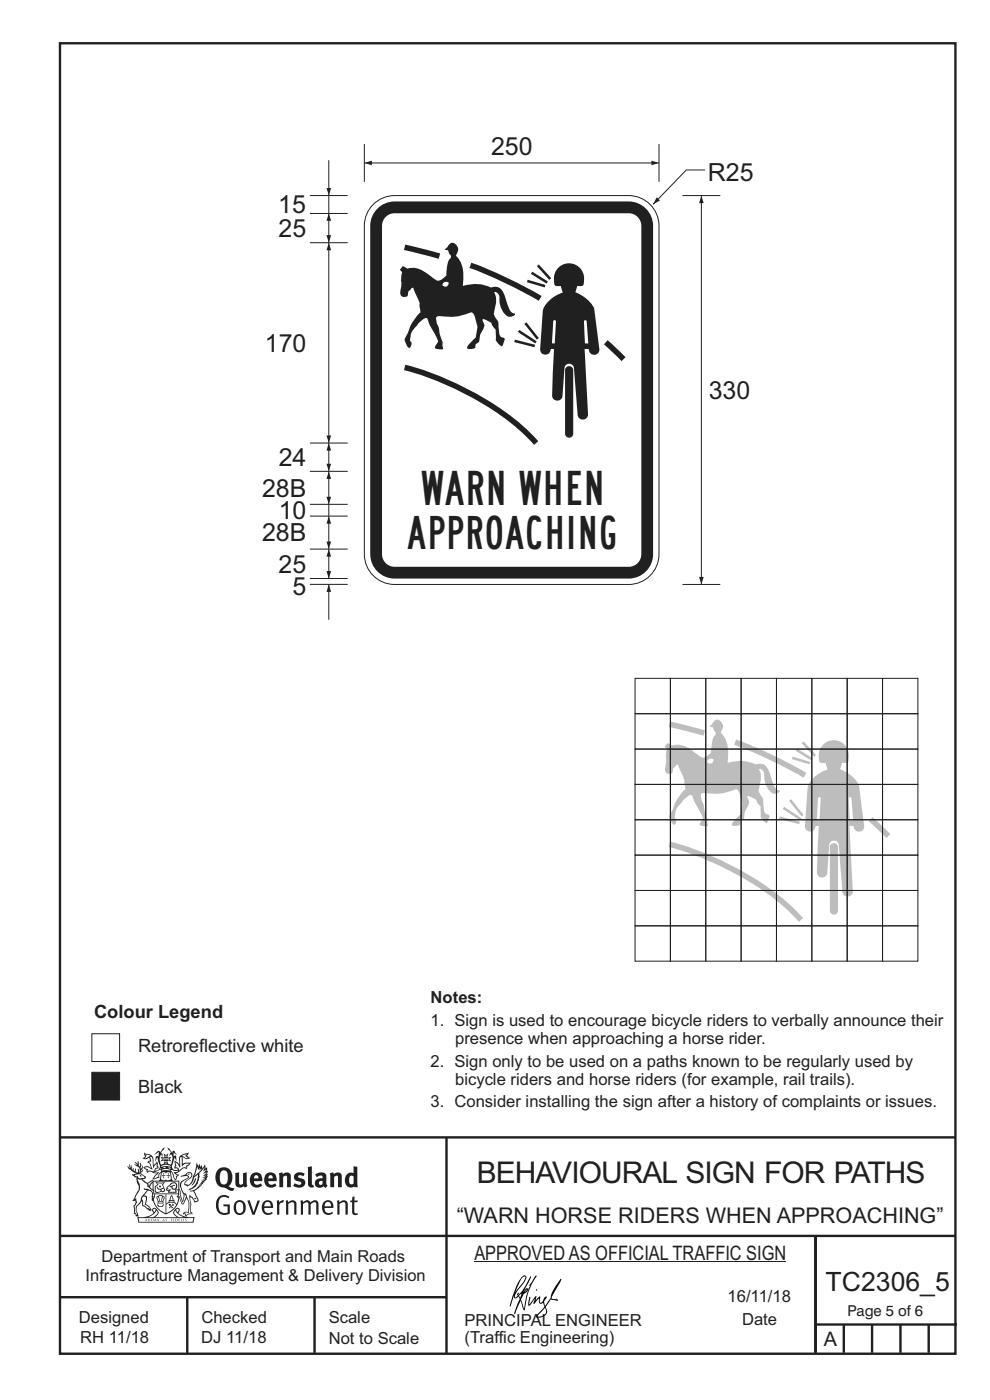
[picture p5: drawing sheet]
<svg xmlns="http://www.w3.org/2000/svg" width="210mm" height="297mm" viewBox="0 0 210 297" stroke-linecap="round" stroke-linejoin="round" font-family="sans-serif">
<g fill="none" stroke="#231f20" stroke-width=".51">
<path d="M12.7 9.2h190v278h-190zM12.7 241.3h190M94.7 241.4v45.8M12.7 275.2h82M12.7 262.2h190.1M39.7 275.2v12M66.7 275.2v12M173 262.1v24.9M173 281h30M179 281v6M185 281v6M191 281v6"/>
<path d="M197 281v6"/>
</g>
<path d="M100.6 267.7h66.2" fill="none" stroke="#231f20" stroke-width=".21"/>
<g fill="#231f20">
<path d="M47 248.4a2.55 2.55 0 0 0 0 2.7l.3 .2a.81 .81 0 0 0 1-1v-.5a1.04 1.04 0 0 0-1.1-1.5zM46.3 248.1a1.82 1.82 0 0 1 2.1-.2 1.82 1.82 0 0 1 .9 1.8 2.29 2.29 0 0 1-.8 2l.7 .3h.5l-.2 .6a2.87 2.87 0 0 1-2-.7 2.12 2.12 0 0 1-1.7-3.1z" fill-rule="evenodd"/>
<path d="M49.9 248.9l.8-.2v2a.46 .46 0 0 0 .3 .6 .46 .46 0 0 0 .6-.3v-2.1l.7-.2v2.4l.2 .5-.5 .3-.3-.3a1.02 1.02 0 0 1-1.2 .3 1.02 1.02 0 0 1-.6-1.1z" fill-rule="evenodd"/>
<path d="M54 249.5l-.1 .5h.9a.49 .49 0 0 0-.2-.6 .49 .49 0 0 0-.6 .1zM53.4 249.1a1.34 1.34 0 0 1 1.6-.2 1.34 1.34 0 0 1 .6 1.5v.2h-1.7a.77 .77 0 0 0 .5 .8 .77 .77 0 0 0 .9-.4l.3 .5a1.59 1.59 0 0 1-2 .2 1.59 1.59 0 0 1-.5-2.1z" fill-rule="evenodd"/>
<path d="M57 249.5l-.1 .5h1a.49 .49 0 0 0-.2-.6 .49 .49 0 0 0-.7 .1zM56.4 249.1a1.34 1.34 0 0 1 1.6-.2 1.34 1.34 0 0 1 .7 1.5v.2h-1.8a.77 .77 0 0 0 .5 .8 .77 .77 0 0 0 .9-.4l.4 .5a1.59 1.59 0 0 1-2.1 .2 1.59 1.59 0 0 1-.5-2.1z" fill-rule="evenodd"/>
<path d="M59.2 248.9l.7-.2 .1 .4a.95 .95 0 0 1 1-.3 .95 .95 0 0 1 .7 .8v2.3h-.8v-2.3a.46 .46 0 0 0-.8 .1v2.2h-.8z" fill-rule="evenodd"/>
<path d="M62.6 249.1a1.75 1.75 0 0 1 2-.1l-.2 .5-.6-.2a.43 .43 0 0 0-.6 .3l.4 .3a1.04 1.04 0 0 1 1.2 1.1 1.04 1.04 0 0 1-1.4 1l-1.2-.4 .3-.6 1 .4 .4-.4a.88 .88 0 0 0-1-.5l-.4-.2-.1-.4z" fill-rule="evenodd"/>
<path d="M65.3 247.6l.8-.2 .1 3.8 .3 .2 .1 .4a.88 .88 0 0 1-1 0 .88 .88 0 0 1-.3-1z" fill-rule="evenodd"/>
<path d="M67.8 250.6a.43 .43 0 0 0-.1 .7 .43 .43 0 0 0 .7-.1v-.7zM66.8 249.1a1.7 1.7 0 0 1 2.4 .1v1.9l.3 .4-.4 .5-.5-.4a1.03 1.03 0 0 1-1.7-.1 1.03 1.03 0 0 1 .8-1.5h.7v-.4a.8 .8 0 0 0-1.2 .1z" fill-rule="evenodd"/>
<path d="M70 248.9l.7-.2 .1 .4a.95 .95 0 0 1 1-.3 .95 .95 0 0 1 .7 .8v2.3h-.8v-2.3a.46 .46 0 0 0-.8 .1v2.2h-.8z" fill-rule="evenodd"/>
<path d="M74.3 249.5a1.48 1.48 0 0 0 0 1.7h.5l.2-.1v-1.5l-.3-.2zM75 247.4l.8 .1 .1 4.4h-.7l-.1-.2a1.26 1.26 0 0 1-1.4 0 1.26 1.26 0 0 1-.5-1.3 1.29 1.29 0 0 1 .4-1.4 1.29 1.29 0 0 1 1.4-.1z" fill-rule="evenodd"/>
<path d="M46.4 253.9a1.72 1.72 0 0 1 2.3 0l-.3 .3a1.24 1.24 0 0 0-1.4-.2 1.24 1.24 0 0 0-.6 1.4 1.49 1.49 0 0 0 1.2 1.9l.7-.1v-1.3h-.8l-.1-.4h1.3v1.9a1.93 1.93 0 0 1-2.2 0 1.93 1.93 0 0 1-.7-2.2l.2-.8z" fill-rule="evenodd"/>
<path d="M50.4 255.1a1.65 1.65 0 0 0 .2 2.2 .99 .99 0 0 0 1-1.4 .78 .78 0 0 0-.4-.8 .78 .78 0 0 0-.8 0zM50 254.9a1.33 1.33 0 0 1 1.6-.1 1.33 1.33 0 0 1 .5 1.4 1.31 1.31 0 0 1-1.3 1.6 1.31 1.31 0 0 1-1.2-1.6v-.6z" fill-rule="evenodd"/>
<path d="M52.5 254.7l.4-.1 .9 2.6 .8-2.5h.5l-1.1 3h-.5z" fill-rule="evenodd"/>
<path d="M56.3 255.2l-.2 .7h1.3a.7 .7 0 0 0-.3-.8 .7 .7 0 0 0-.8 .1zM55.9 255a1.22 1.22 0 0 1 1.5-.2 1.22 1.22 0 0 1 .5 1.5h-1.8a.93 .93 0 0 0 .5 1 .93 .93 0 0 0 1.1-.2l.2 .3a1.43 1.43 0 0 1-1.8 .1 1.43 1.43 0 0 1-.6-1.7z" fill-rule="evenodd"/>
<path d="M58.7 254.7l.4-.1 .1 .5 .4-.4 .6-.1-.2 .5a.66 .66 0 0 0-.8 .7v1.9h-.4z" fill-rule="evenodd"/>
<path d="M60.6 254.7l.4-.1 .1 .5a.94 .94 0 0 1 1-.5 .94 .94 0 0 1 .8 .8v2.3h-.5l-.1-2.5a.81 .81 0 0 0-1.2 .3v2.2h-.4z" fill-rule="evenodd"/>
<path d="M63.7 254.7l.5-.1 .1 .5 .4-.3a.78 .78 0 0 1 1.1 .3 .9 .9 0 0 1 1-.5 .9 .9 0 0 1 .8 .8v2.3h-.5l-.1-2.5a.67 .67 0 0 0-1.1 .3v2.2h-.5v-2.4l-.4-.3-.7 .4v2.3h-.5z" fill-rule="evenodd"/>
<path d="M69 255.2l-.1 .7h1.3a.7 .7 0 0 0-.3-.8 .7 .7 0 0 0-.9 .1zM68.7 255a1.22 1.22 0 0 1 1.5-.2 1.22 1.22 0 0 1 .5 1.5h-1.8a.93 .93 0 0 0 .4 1 .93 .93 0 0 0 1.2-.2l.1 .3a1.44 1.44 0 0 1-1.7 .1 1.44 1.44 0 0 1-.6-1.7z" fill-rule="evenodd"/>
<path d="M71.4 254.7l.5-.1 .1 .5a.94 .94 0 0 1 1-.5 .94 .94 0 0 1 .8 .8v2.3h-.5l-.1-2.5a.81 .81 0 0 0-1.2 .3v2.2h-.4z" fill-rule="evenodd"/>
<path d="M74.7 253.9l.5-.1v.9h.7l-.1 .3h-.6v2.2l.1 .2h.5l.1 .3a.75 .75 0 0 1-1.2-.6v-2.1h-.4v-.3h.4z" fill-rule="evenodd"/>
<path d="M30.8 244.9l1.1 .3-.9 .5h-.4l.6-.5zM31.8 245.4h.2a2.44 2.44 0 0 1 .4 1.9l.1 .5 .7-1-.1 .6 .3 .3a.57 .57 0 0 0-.6 .7l-1-.1-.5 .2 .2-.5-.8-.3 .7-.1 .9 .5 .1-.1-.6-1.3-.2-.2h.5zM30.7 244.4l-.1 .5 .2 .4-.6 .4a1.04 1.04 0 0 0 1.4-.1l.2 .6-.3 .1-.2 .4a.94 .94 0 0 1 .8 1.1l-.2-.1a1.16 1.16 0 0 0-1.5-.1l.3 .4 .4 .2 .1 .5 .2 .1 .1-.2a.94 .94 0 0 1 1.1 .2l.8 .1-1.2 1.2a1.13 1.13 0 0 0 1.2-.2l.4-.1-.1-.4 .5-.8a.83 .83 0 0 0-.6 1.1l-.3-.1-.7 .4 1.1-1.4-.5 .1-.5-.1 1.3-.5-.1-.1-.9 .4v-.3l.2-.2 .3 .1 .1-.3-.2-.4v-.6l-.1-.4-.7 1v-.7a1.42 1.42 0 0 0-1.6-1.8z" fill-rule="evenodd"/>
<path d="M38.5 245.2l.5-.2 .7-.1-.6 .3 .8 .5h-.3zM38.3 245.5l.2-.1 .1 2a1.69 1.69 0 0 1 1.6-.6l-.8 .5 .1 .5a1.1 1.1 0 0 0-1.5 .6l-.1-.5-.2-.2h-.5l.3-.4-.3-.7a1.42 1.42 0 0 1 .8 1.1l.2-.1zM37.1 246.2l.1 1-.2 .3 .1 .4h.5l.1 .2a.96 .96 0 0 1-1.1-.1l-.1 .1a1.06 1.06 0 0 0 1.3 .2v.1a.72 .72 0 0 1-1 .2l.3 .5 .6 .2-.4 .2-.1 .6-.2-.3-.4-1.1-.4-.4 .4 .9a1.54 1.54 0 0 0 .7 1.2l.2-.3a.58 .58 0 0 1 .4-.8l.2-.1h-.3l-.5-.3 .9-.5a.93 .93 0 0 1 1.2-.5v.2l.2-.2 .1-.5a.99 .99 0 0 0 .7-.8l-1.3 .1-.3 .2-.1-1.4 .9 .4 .9-.3h-.4l-.5-.4 .4-.7-.6 .2a1.46 1.46 0 0 0-1.4 2.1v.4l-.2-.4z" fill-rule="evenodd"/>
<path d="M35.6 248.9l.2 .1-.1 .3 .4 .1h-.4v.6l-.1-.6h-.3l.3-.1z" fill-rule="evenodd"/>
<path d="M34.6 248.9l.2 .1v.3l.3 .1h-.3l-.1 .6v-.6h-.4l.4-.1z" fill-rule="evenodd"/>
<path d="M34.3 248.8a.57 .57 0 0 1 .9 .2 .57 .57 0 0 1 .9-.2l.2 1.4h-.2a.57 .57 0 0 1-.9 0 .69 .69 0 0 1-1.1 0zM34.2 248.1l-.3 2.1-.2 .4h3l-.2-.4-.3-2.1h-.2v.2l-.8-.1-.8 .1v-.2z" fill-rule="evenodd"/>
<path d="M34.2 252.4a.3 .3 0 0 0 .6 0 .3 .3 0 0 0-.6 0zM33.3 250.9l.3 .3-.3 .4a.79 .79 0 0 0 0 1.3l.8-.2-.1-.3a.55 .55 0 0 1-.7-.6l.1-.1 .2 .3 .3 .2 .8-.2-.4-.7 .4-.4-.7 .2zM33 250.7l1.1 .2 .9-.2-.4 .6 .4 1.2a.56 .56 0 0 1-.8 .3l-.2 .1a.73 .73 0 0 1-.9 .1 .73 .73 0 0 1-.3-1v-.4l.6-.4z" fill-rule="evenodd"/>
<path d="M35.6 251.8l.7-.4a.58 .58 0 0 1 1-.1 .58 .58 0 0 1-.4 .9l-.3-.3a.43 .43 0 0 1 .6-.4 .57 .57 0 0 0-.8 .2l-.2-.1-.3 .1 .4 .2a.55 .55 0 0 0 .9 .4v.5h-1.3l.3-.4-.1-.1-.6 .1 .2-.3-.2-.1zM35.4 251.8l-.1 .2a.39 .39 0 0 0 .2 .6h.3l-.2 .4h1.9l-.1-.8a.86 .86 0 0 0-.1-1.3 .86 .86 0 0 0-1.3 .4z" fill-rule="evenodd"/>
<path d="M36 254.8h.8v.2h-.8zM36.4 253.8l.2 .8h-.4zM36.4 253.5l-.3 .5-.1 .6h-.2v.4l-.7 .4 .2 .1a1.48 1.48 0 0 1 2.1 .2l.2-.1-.6-.5v-.5h-.2l-.1-.6z" fill-rule="evenodd"/>
<path d="M35.8 255.4l.4 .1 .1 .3 .3-.2-.2-.2a.38 .38 0 0 1 .5 .5l-.2-.2-.3 .2 .3 .2-.3 .3-.1-.4-.4 .4-.1-.2 .4-.3-.1-.1-.2 .1z" fill-rule="evenodd"/>
<path d="M34.5 254h.2v.2l-.2 .6h-.2zM33.6 255.3h.9v.2a.55 .55 0 0 1-.8 .4v-.2l-.2-.1zM33.4 254h.2l.2 .8h-.2zM33.6 255l.8-.1 .1 .2h-.8zM33.8 253.7h.5l-.2 1.1h-.1zM33.3 253.8l-.1 .3 .3 1.1a.48 .48 0 0 0-.1 .6 .48 .48 0 0 0 .5 .2h.5a.49 .49 0 0 0 .2-.8l.3-1.1-.1-.3a1.42 1.42 0 0 0-1.5 0z" fill-rule="evenodd"/>
<path d="M33.7 251.5l.4 .1 .1 .3h-.3z" fill-rule="evenodd"/>
<path d="M41.3 250.1l.3-.2-.2 .8-.6 .8h-.2l.5-.7z" fill-rule="evenodd"/>
<path d="M39.7 249l.3-.2 .5 .2a.88 .88 0 0 1-.6 1.1 1.22 1.22 0 0 0-.8 1.3l.5 .2a.72 .72 0 0 0 .9-.4l.5-.8 .2-.6 .8-.6v.2a2.85 2.85 0 0 1-2 2.9l.1 .1a2.13 2.13 0 0 0 1.9-1.5v-.3a2.01 2.01 0 0 0 .3-1.7l1.1-1.3-.4 1 .7-.5-.7 1 .8-.4-.8 .8 .7-.2-.9 .6 .8-.1-.8 .4h.7l-.8 .3 .3 .2h-.4l.2 .3h-.4l.2 .3h-.4l.1 .2h-.1a2.16 2.16 0 0 1-2 1.1l.1 .2 .4-.1a.76 .76 0 0 1 .7 .8l.5 1.2-.6 .2a1.45 1.45 0 0 0-1.1-1.3l.2 1.8-.1 1.8 .4 .3a1.07 1.07 0 0 0-1.2 .4v-.3l-.5-.2a.87 .87 0 0 1 1.1-.1v-.7a4.4 4.4 0 0 0-.6-3.1l-.1-.3h-.2a2.16 2.16 0 0 1-.7-2.2l.3-.4 1.2-.7a.55 .55 0 0 0-.4-.8zM37.8 252.4a.76 .76 0 0 1 .3 1.1l.6 1.6 .4-1.7 .2 .1a.61 .61 0 0 1-.1 .9l-.3 .8-.2 .1-.7-1.6-.3 .1a1.18 1.18 0 0 0 .1-1.4zM41.8 247.5l.2 .7 .3-.5v.6l.4-.5a1.9 1.9 0 0 1-1.2 1.4l-.3 .3zM38.2 249.6l1.4-.2 .2 .2v.3l-.5 .2a1.26 1.26 0 0 0-.9 1.9l.2 .7a1.84 1.84 0 0 1 .1 2.1l-.4-1.4a.96 .96 0 0 0-.4-1.2l-.4 .2a.78 .78 0 0 1 0 1.3l.1 .3h.4l.4 1.1a.38 .38 0 0 0 .2 .4 .38 .38 0 0 0 .4-.1l.6-1.2a2.94 2.94 0 0 1 .4 2.5l-.1 .4h-.8l-.3 .4v.2l.4-.1 .1 .4 .2 .1a1.02 1.02 0 0 1 1.3-.5v-.4l-.3-.1 .1-1.8-.3-1.3h.1a1.14 1.14 0 0 1 .8 1 .63 .63 0 0 0 .8-.2 .63 .63 0 0 0-.2-.9l-.6-1.2 .9-.6 .2-.4h.3l-.1-.2h.4l-.1-.3h.3l-.1-.3 .5-.1-.2-.2 .6-.4v-.2h-.2l.4-.5h-.3l.3-.5-.4 .1 .4-.5v-.3l-.3 .2 .2-.7-.1-.2-.4 .3v-.8l-.6 .8-.2-.8-.2 .5-.3-.7-.1 .6-.5-.8-.1 1.4-.6 1.8a1.81 1.81 0 0 1-1 1.5l-.6-.2a1.75 1.75 0 0 1 1.1-1.2 .75 .75 0 0 0 .1-1.3 .75 .75 0 0 0-1.2 .4z" fill-rule="evenodd"/>
<path d="M41.2 254.1h.3l.2 .2-.4 .1z" fill-rule="evenodd"/>
<path d="M29.4 258.4h11.6l-.1 .8h-11.4zM31.3 258.2l.5-.1a2.48 2.48 0 0 0 1.4-1.3l.3 .5-.5 .6-.5 .3zM32.5 256.6l.3-.2 .2 .1-.3 .7zM37.2 256.8a2.65 2.65 0 0 0 1.8 1.4h-1.1l-.5-.3-.5-.6zM37.4 256.5l.2-.1 .3 .2-.3 .6zM29.2 258.2l.1 1.2h11.8l.2-1.1-.2-.1a4.1 4.1 0 0 1-3.3-.9l.3-.4-.1-.6a1.06 1.06 0 0 0-1.3 1l.2 .4 .6 .5h-4.7l.3-.1a.84 .84 0 0 0 .6-.8 .84 .84 0 0 0-.5-.8l-.3-.2h-.5l-.1 .6 .3 .4a4.2 4.2 0 0 1-3.4 .9z" fill-rule="evenodd"/>
<path d="M31 258.7l.1 .2h-.2zM31 258.5l-.3 .6 .4-.2 .2 .2z" fill-rule="evenodd"/>
<path d="M31.3 258.6h.3v.4a.25 .25 0 0 0 .2-.1 .25 .25 0 0 0-.1-.3h.1a.29 .29 0 0 1 0 .4 .29 .29 0 0 1-.4 0 .29 .29 0 0 1 0-.4z" fill-rule="evenodd"/>
<path d="M32.2 258.6a.22 .22 0 0 1 .3 .2 .22 .22 0 0 1-.3 .2zM32 258.6l.1 .4a.33 .33 0 0 0 .4 0 .33 .33 0 0 0 0-.4 .33 .33 0 0 0-.5 0z" fill-rule="evenodd"/>
<path d="M32.9 258.7l.1 .2h-.2zM32.9 258.5l-.2 .6 .3-.2 .2 .2z" fill-rule="evenodd"/>
<path d="M33.3 258.6h.2l.1 .1 .2-.1-.2 .2 .2 .3-.3-.3-.1 .3h-.1l.2-.3z" fill-rule="evenodd"/>
<path d="M34.7 258.7l.1 .2h-.2zM34.7 258.5l-.3 .6 .4-.2 .2 .2z" fill-rule="evenodd"/>
<path d="M35 258.5h.5l-.2 .1v.5h-.2l.1-.5z" fill-rule="evenodd"/>
<path d="M36.2 258.6l.3-.1-.1 .1v.2h.1h-.1v.3h-.2z" fill-rule="evenodd"/>
<path d="M36.7 258.6h.2v.5h-.2z" fill-rule="evenodd"/>
<path d="M37.3 258.6a.22 .22 0 0 1 .3 .2 .22 .22 0 0 1-.3 .2zM37.1 258.6v.4a.33 .33 0 0 0 .5 0 .33 .33 0 0 0 0-.4 .33 .33 0 0 0-.5 0z" fill-rule="evenodd"/>
<path d="M37.8 258.6l.4-.1-.2 .1v.2h.1h-.1v.2l.2 .1h-.4z" fill-rule="evenodd"/>
<path d="M38.4 258.6h.2l-.1 .4 .2 .1h-.3z" fill-rule="evenodd"/>
<path d="M38.9 258.6h.2v.5h-.2z" fill-rule="evenodd"/>
<path d="M39.3 258.6h.2h-.1l.2 .3-.2 .2-.1-.1v-.1l.2 .1z" fill-rule="evenodd"/>
<path d="M34.2 247.4a1.51 1.51 0 0 1 2 .2 2.67 2.67 0 0 0-2.1 0zM35.7 247.6l.4 .1 .1 .3-.4-.1zM34.6 247.6h.5l.1 .2h-.4zM34 247.8l.3 .2h-.3zM34.9 246.9l.3-.2 .3 .2zM34.9 245.6l.2 .1v.3h-.2zM35 245.1l.2 .2 .2-.2-.1 .3h-.2zM35.1 246.3h.2l.1 .4-.2-.2-.2 .2zM35.3 245.7l.2-.1v.4h-.2zM34.4 245.7h.3l.1 .3-.4 .1 .2-.2zM35.7 245.7h.3l-.2 .2 .2 .2-.4-.1zM32.7 244.9l1-.5-.1 1-.2-.2-.3 .2-.3 1.1 .5-1 .3 .9a1.84 1.84 0 0 1 .2 1.7l.4 .1a2.48 2.48 0 0 1 2.2 0l.2-.2-.2-.7 .7-1.8 .4 .7-.2-1-.2-.1-.2 .3v-.9l.6 .4-.6-.8-.3 .1-.1 .4-.5-.9-.5-.3 .2 .5 .6 .5-.5 .8 .4-.4a2.06 2.06 0 0 1 0 2.3l-.5-.2-.2-.6 .1-.1 .8 .2-.4-.5 .4-.5-.7 .2-.2-.2 .2-.7-.5 .4-.5-.4 .2 .7-.2 .2-.7-.2 .4 .5-.4 .5 .8-.2 .1 .1-.2 .6-.5 .2a2.02 2.02 0 0 1 0-2.2l.3 .5-.1-.7-.3-.1 .8-1.2-.4 .3-.5 .8-.2-.3a.8 .8 0 0 0-.8 .5z" fill-rule="evenodd"/>
<path d="M29.2 250.1l.3 .1a.61 .61 0 0 1 .8 .4l.3 .2a.8 .8 0 0 1 .6 1l.4 .1 .5 .5a1 1 0 0 1 .5 1.1l-.1 .7v-.5h-.1a.96 .96 0 0 0-.8-1.3l-.2-.2h-.7l-.1-.1-.1 .1 .1 .3h.6l-1.2 1.3-.2 1-.4 .6a1.33 1.33 0 0 0-.5 1.8l.2 .5a1.26 1.26 0 0 1-.5-1.5l-.1-.3a1.56 1.56 0 0 0 .4-1.7l-.3 .2 .2-.5a3.2 3.2 0 0 0 .7-3zM30.4 253.9h.4a2.06 2.06 0 0 1-.1 1.6l.7 .5 .4 .4-.6-.1-.8-.6-.1-.9a.51 .51 0 0 1 .1-.9zM28.6 249.3a1.52 1.52 0 0 1 2.1 .5l-1.1 .2-.2-.1-.1-.4h-.5zM27.5 247v.8l-.3-.4h-.1a3.1 3.1 0 0 0 1.9 1.6l-1 .1 .5 .6 .5 .1 .1 1.1a1.84 1.84 0 0 1-.3 2.5l-.4 .9-.3 .4 .2 .1 .4-.1 .1 .4-.2 .5-.3 .2 .1 1.7h.2l.3 .5 .1 .1 .4-.1-.1-.5a1.3 1.3 0 0 1-.1-1.7l.9-1 .1 1.1 .6 .2 .5 .5 .1-.1 .2 .3h.5a1.85 1.85 0 0 0-1.2-1.4l.1-.3a1.39 1.39 0 0 0 0-1.4l-.5-.1 .5-.5a.66 .66 0 0 1 .9-.4 .66 .66 0 0 1 .3 .9l-.1 .4 .2-.1v.2l-.1 .3 .2 .5 .1-.3a2.24 2.24 0 0 0 .1-2.2 .73 .73 0 0 1-.7-.7 .73 .73 0 0 1 .6-.7v-.2a.94 .94 0 0 0-.9 .8 .48 .48 0 0 1-.1-.6 .48 .48 0 0 1 .5-.2l.5-.3a.51 .51 0 0 0-.8 .2l-.5 .2-1-.8h.6l.2-.5-1.2-.7 .5-.5v-.3l-.5 .4 .1-.2a.69 .69 0 0 0 .2-1v.4l-.2 .3v-1.1l-.3-.2 .1 .6-.1 .2-.4-1.3v.7l-.6-.4 .5 .7-.6-.2 .3 .3a1 1 0 0 1 .7 1.4l-.2-.8v.9l-.5-.2v-.8l-.2 .7-.2-.1-.1-.6-.2 .4-.2-.2 .1-.7-.2 .5z" fill-rule="evenodd"/>
<path d="M29.6 249.4l.2-.1 .3 .2z" fill-rule="evenodd"/>
<path d="M32.4 250.5h5.6v2l-.2-.1v-1.7h-5.2v2.5h5.2v-.8l.1 .2-.1 1.1v-.3h-2.5v4a4.1 4.1 0 0 0 2.6-3.6l.1-.1a4 4 0 0 1-2.8 3.9 4.2 4.2 0 0 1-2.8-4.7l.1 1.2 .1-.1a3.8 3.8 0 0 0 2.5 3.4v-4h-2.5l-.2-.9z" fill-rule="evenodd"/>
<circle cx="40" cy="249.1" r=".17"/>
</g>
<g fill="#000001">
<path d="M111.6 273.7l.2-.2-.5 .7zM110.4 274.5l.3 .1-.3 .7-.3-.4zM110.9 270.9l.5-.1a9.3 9.3 0 0 1-2 3.2l-.1 .2 1-2.5zM110.6 271a14.7 14.7 0 0 0-2.2 4.9l-.3 1.2 .1 .1 .8-2.4a.42 .42 0 0 0 .2 .7 .42 .42 0 0 0 .6-.3l.2-.2 .2 .6-1.1 3.1h.2l1.1-2.8 .6 1.9 .2 .2 .2-.5a13.5 13.5 0 0 1 2-6.2l.5-.5-.2-.2-1.6 2.1 .4-.1a14.9 14.9 0 0 0-1.3 5.1l-.4-1.2a1.39 1.39 0 0 1 .2-1.8l.1-.2a.92 .92 0 0 0 .8-1.2 .75 .75 0 0 0-.7 .7l-.2 .2 1.6-3.4h-.1l-.4 .7a10.5 10.5 0 0 1-2.2 3.2l.2-.4a.32 .32 0 0 0-.4 .2 .32 .32 0 0 0 .1 .4l-.5 .4a3.2 3.2 0 0 1 1.1-2.3l.5-.6a2.49 2.49 0 0 0 .7-1.6l-.3-.2z" fill-rule="evenodd"/>
<path d="M115.6 277.5a1.15 1.15 0 0 1 .1 1.3 1.15 1.15 0 0 1-1.2 .5h-.5zM112.3 275.1l-.3 1.7 .3 .2 1.2-1.5-.3 1.1 1.1-1.2a.94 .94 0 0 0 .4 1.2l.5-.3 .3 .9-1.2 1.3a.98 .98 0 0 0-.5 1 1.9 1.9 0 0 0 2.3-1.3l-.1-.3a1.02 1.02 0 0 1 .3-1.4l.5-.9 1.5 .3-.2-.5v.3l-1.1-.2v-.2l2-3.6 .1-.3-.1-.1-1.8 2.7a6.6 6.6 0 0 1-1.5 3l-.2-.2a1.01 1.01 0 0 1 .4-1.4l.1-.2-.3-.2-.3 .5-.2 .5-.5 .4-.2-.4 .1-.9-.2-.1-.8 .9 .2-.9h-.1l-1.4 1.7 .2-1.4v-.1z" fill-rule="evenodd"/>
<path d="M113.7 273.5l.3 .3h-.3z" fill-rule="evenodd"/>
</g>
<path d="M19.5 227.5h5.9v5.9h-5.9z" fill-rule="evenodd" fill="#231f20" stroke="#231f20" stroke-width=".21"/>
<path d="M19.5 219.3h5.9v5.9h-5.9z" fill-rule="evenodd" fill="#fff" stroke="#231f20" stroke-width=".21"/>
<path d="M142 153.6l7.4 1.9M155.9 157.5a95.2 95.2 0 0 1 14.8 7M142 179.1a64.4 64.4 0 0 1 25 13.1l2.9 3M184.7 173.8l3.7 3.6" fill="none" stroke="#bbbdc0" stroke-width="1.2" stroke-linecap="butt"/>
<g fill="#bbbdc0">
<path d="M174.7 157.9a3.3 3.3 0 0 1 4.1-.2 3.3 3.3 0 0 1 1.1 4l-.3 .1h-1l-.4 1.4a6.7 6.7 0 0 1 4 3.5l1.1 8.6a1.14 1.14 0 0 1-1.2 1.1 1.14 1.14 0 0 1-1.1-1.2h-.8l.7 13.8a1.1 1.1 0 0 1-1.1 1.2 1.1 1.1 0 0 1-1.1-1.1l-.8-9.8a1.01 1.01 0 0 0-1-1 1.01 1.01 0 0 0-1 1l-.4 5.8a1.1 1.1 0 0 1-1.1 1.1 1.1 1.1 0 0 1-1.1-1l.4-10h-.7a1.15 1.15 0 0 1-1.2 1.2 1.15 1.15 0 0 1-1-1.4l.5-7.8a6 6 0 0 1 4.3-3.9l-.5-1.5h-1l-.2-.1a3.7 3.7 0 0 1 .8-3.8zM180.2 169.1h.3l.1 .3 .4 4.6h-.8l-.2-4.6zM173.6 169.2l.2-.1 .3 .3-.3 4.6h-.5z" fill-rule="evenodd"/>
<path d="M176.3 179.1l.6-.2a.83 .83 0 0 1 .9 .8v13.5a.87 .87 0 0 1-.9 .8 .87 .87 0 0 1-.9-.8v-13.5z" fill-rule="evenodd"/>
</g>
<path d="M168.9 159l3.3 2.1M170.3 157.5l2.6 2.9M165.3 173.5l4.3 1.1M166.2 171.4l3.7 2.4M167.6 169.7l2.7 3.4M168 160.8l3.8 1.1" fill="none" stroke="#bbbdc0" stroke-width=".54"/>
<path d="M150.1 161.2a.78 .78 0 0 1 1.2 0 .74 .74 0 0 1-.4 .8 .74 .74 0 0 1-.9-.3zM141.4 157.7l.6 .1 .6 .4a4.8 4.8 0 0 1 4.4 1.2l1.3 .9a1.45 1.45 0 0 0 2.2-.4l.3-.3a5.9 5.9 0 0 1 .8-3.5l.1-.2a.69 .69 0 0 0-.3-.9l-.2-.7-.6-.2 .4-.4a1.45 1.45 0 0 1 1.4-1 1.61 1.61 0 0 1 .5 2.6 8.4 8.4 0 0 1 1.5 6.5 7.9 7.9 0 0 1 5.9 .4 2 2 0 0 1 2.9 1.5l.5 1.6a3.8 3.8 0 0 0 1.2 2.3l.5 .1a1.15 1.15 0 0 1-1.8 .4 5 5 0 0 1-1.5-4.2 .85 .85 0 0 0-1.1-.7 6.8 6.8 0 0 1-.1 4.5l.4 1a1.97 1.97 0 0 1 .6 1.8l.1 .8a1.28 1.28 0 0 0 1.1 1.6l.2 .2-.7 1.6a2.28 2.28 0 0 1-1.3-2.7 1.31 1.31 0 0 0-.6-1.6l-.3-.7-1.1-.6-.7-.3v.6a1.69 1.69 0 0 1-.2 2.1l-.4 .7-.1 .7a1.01 1.01 0 0 1-.8 1.2l-.1 .9-1.2 .2-.6-.2 .3-.7 .8-.8a1.88 1.88 0 0 0 1-2 5.9 5.9 0 0 0-.5-3.5l-.4-.5-.3-.1a11.3 11.3 0 0 1-6.7 .8l-.5 .1a.96 .96 0 0 0-.1 1.2l.4 1.1 .5 2.3a2.07 2.07 0 0 1 .3 1.7l.2 .6-.1 .1h-.8l-.9-.3 .1-.3 .6-1.2-1.7-3.3-.6-1.4a.99 .99 0 0 0-1.3 .5l-.8 .7a4 4 0 0 0-1.5 3.5 .98 .98 0 0 1-.2 1.5 2.53 2.53 0 0 1-1-1.8l.6-1.3a9.4 9.4 0 0 1 2.8-4.4l-.2-.9a7.7 7.7 0 0 0-1.2-3.8l-.2-.6h-.3l-.2 .3a1.15 1.15 0 0 0-.6 1.3 .91 .91 0 0 1-1.6-.1l.2-4.2a.77 .77 0 0 0-.3-1.1z" fill-rule="evenodd" fill="#bbbdc0"/>
<g fill="none" stroke="#231f20" stroke-width=".21">
<path d="M79.5 43.1a6.4 6.4 0 0 1 4.2-1.6h49.7a6.4 6.4 0 0 1 6.4 6.4v69.7a6.4 6.4 0 0 1-6.4 6.4h-49.7a6.4 6.4 0 0 1-6.4-6.4v-69.7a6.4 6.4 0 0 1 2.2-4.8zM134.7 143.9h7.5v7.5h-7.5zM134.7 151.4h7.5v7.5h-7.5zM134.7 158.9h7.5v7.5h-7.5zM142.2 143.9h7.5v7.5h-7.5zM142.2 151.4h7.5v7.5h-7.5zM142.2 158.9h7.5v7.5h-7.5zM149.7 143.9h7.5v7.5h-7.5zM149.7 151.4h7.5v7.5h-7.5zM149.7 158.9h7.5v7.5h-7.5zM157.2 143.9h7.5v7.5h-7.5zM157.2 151.4h7.5v7.5h-7.5z"/>
<path d="M157.2 158.9h7.5v7.5h-7.5zM164.7 143.9h7.5v7.5h-7.5zM164.7 151.4h7.5v7.5h-7.5zM164.7 158.9h7.5v7.5h-7.5zM172.2 143.9h7.5v7.5h-7.5zM172.2 151.4h7.5v7.5h-7.5zM172.2 158.9h7.5v7.5h-7.5zM179.7 143.9h7.5v7.5h-7.5zM179.7 151.4h7.5v7.5h-7.5zM179.7 158.9h7.5v7.5h-7.5zM187.2 143.9h7.5v7.5h-7.5zM187.2 151.4h7.5v7.5h-7.5z"/>
<path d="M187.2 158.9h7.5v7.5h-7.5zM134.7 166.4h7.5v7.5h-7.5zM134.7 173.9h7.5v7.5h-7.5zM142.2 166.4h7.5v7.5h-7.5zM142.2 173.9h7.5v7.5h-7.5zM149.7 166.4h7.5v7.5h-7.5zM149.7 173.9h7.5v7.5h-7.5zM157.2 166.4h7.5v7.5h-7.5zM157.2 173.9h7.5v7.5h-7.5zM164.7 166.4h7.5v7.5h-7.5zM164.7 173.9h7.5v7.5h-7.5zM172.2 166.4h7.5v7.5h-7.5z"/>
<path d="M172.2 173.9h7.5v7.5h-7.5zM179.7 166.4h7.5v7.5h-7.5zM179.7 173.9h7.5v7.5h-7.5zM187.2 166.4h7.5v7.5h-7.5zM187.2 173.9h7.5v7.5h-7.5zM134.7 196.4h7.5v7.5h-7.5zM134.7 188.9h7.5v7.5h-7.5zM134.7 181.4h7.5v7.5h-7.5zM142.2 196.4h7.5v7.5h-7.5zM142.2 188.9h7.5v7.5h-7.5zM142.2 181.4h7.5v7.5h-7.5zM149.7 196.4h7.5v7.5h-7.5z"/>
<path d="M149.7 188.9h7.5v7.5h-7.5zM149.7 181.4h7.5v7.5h-7.5zM157.2 196.4h7.5v7.5h-7.5zM157.2 188.9h7.5v7.5h-7.5zM157.2 181.4h7.5v7.5h-7.5zM164.7 196.4h7.5v7.5h-7.5zM164.7 188.9h7.5v7.5h-7.5zM164.7 181.4h7.5v7.5h-7.5zM172.2 196.4h7.5v7.5h-7.5zM172.2 188.9h7.5v7.5h-7.5zM172.2 181.4h7.5v7.5h-7.5zM179.7 196.4h7.5v7.5h-7.5z"/>
<path d="M179.7 188.9h7.5v7.5h-7.5zM179.7 181.4h7.5v7.5h-7.5zM187.2 196.4h7.5v7.5h-7.5zM187.2 188.9h7.5v7.5h-7.5zM187.2 181.4h7.5v7.5h-7.5z"/>
</g>
<path d="M80.4 44a5.1 5.1 0 0 1 3.3-1.3h49.7a5.2 5.2 0 0 1 5.1 5.2v69.7a5.2 5.2 0 0 1-5.1 5.1h-49.7a5.2 5.2 0 0 1-5.2-5.1v-69.7a5.1 5.1 0 0 1 1.9-3.9z" fill-rule="evenodd" fill="#231f20"/>
<path d="M82 45.8l1.1-.5 .6-.1h49.7a2.67 2.67 0 0 1 2.6 2.7v69.7a2.67 2.67 0 0 1-2.6 2.6h-49.7a2.67 2.67 0 0 1-2.7-2.6v-69.7a2.66 2.66 0 0 1 1-2.1z" fill-rule="evenodd" fill="#fff"/>
<path d="M149.6 36.1h-4l-7.1 7.2" fill="none" stroke="#231f20" stroke-width=".21"/>
<path d="M139.3 41.9l.7 .6-1.4 .8z" fill="#231f20"/>
<path d="M77.3 34.6h62.5" fill="none" stroke="#231f20" stroke-width=".21"/>
<g fill="#231f20">
<path d="M138.2 34.1l1.6 .5-1.6 .5z"/>
<path d="M77.3 34.6l1.6-.5v1z"/>
</g>
<path d="M77.3 30.6v8M139.8 30.6v8M148.8 41.5v82.5" fill="none" stroke="#231f20" stroke-width=".21"/>
<g fill="#231f20">
<path d="M148.8 41.5l.5 1.6h-1z"/>
<path d="M148.3 122.4h1l-.5 1.6z"/>
</g>
<path d="M144.8 41.5h8M144.8 124h8" fill="none" stroke="#231f20" stroke-width=".21"/>
<path d="M85.8 52.5l7.4 1.8M99.8 56.3a95.2 95.2 0 0 1 14.8 7M85.8 78a64.4 64.4 0 0 1 25.1 13.1l2.8 2.9M128.5 72.6l3.8 3.6" fill="none" stroke="#231f20" stroke-width="1.2" stroke-linecap="butt"/>
<g fill="#231f20">
<path d="M118.5 56.7a3.3 3.3 0 0 1 4.1-.2 3.3 3.3 0 0 1 1.1 4l-.2 .2h-1l-.4 1.3a8.6 8.6 0 0 1 3.7 2.9l.2 .6 1.1 8.6a1.14 1.14 0 0 1-1.1 1.2 1.14 1.14 0 0 1-1.1-1.3h-.9l.7 13.8a1.1 1.1 0 0 1-1 1.2 1.1 1.1 0 0 1-1.2-1.1l-.8-9.8a1.01 1.01 0 0 0-1-.9 1.01 1.01 0 0 0-1 .9l-.4 5.8a1.1 1.1 0 0 1-1.1 1.1 1.1 1.1 0 0 1-1.1-1l.4-10h-.6a1.15 1.15 0 0 1-1.3 1.3 1.15 1.15 0 0 1-1-1.4l.5-7.9a6 6 0 0 1 4.3-3.9l-.5-1.4h-1l-.2-.2a3.7 3.7 0 0 1 .8-3.8zM124 68h.3l.1 .2 .4 4.7h-.7l-.2-4.7zM117.4 68l.3-.1 .2 .3-.2 4.7-.6-.1z" fill-rule="evenodd"/>
<path d="M120.1 77.9l.6-.2a.83 .83 0 0 1 .9 .8v13.5a.87 .87 0 0 1-.9 .8 .87 .87 0 0 1-.8-.8v-13.5z" fill-rule="evenodd"/>
</g>
<path d="M111.9 59.6l3.7 1.1M112.8 57.9l3.3 2M114.1 56.3l2.6 2.9M109.2 72.3l4.2 1.1M110 70.2l3.7 2.4M111.4 68.5l2.7 3.4" fill="none" stroke="#231f20" stroke-width=".54"/>
<path d="M94 60.1a.78 .78 0 0 1 1.2-.1 .74 .74 0 0 1-.5 .8 .74 .74 0 0 1-.8-.3zM85.3 56.6h.5l.6 .4a4.8 4.8 0 0 1 4.4 1.2l1.3 .9a1.45 1.45 0 0 0 2.2-.3l.4-.3a5.9 5.9 0 0 1 .7-3.6l.2-.1a.69 .69 0 0 0-.4-1l-.2-.7-.6-.2 .4-.4a1.45 1.45 0 0 1 1.4-1 1.61 1.61 0 0 1 .6 2.7 8.4 8.4 0 0 1 1.4 6.5 7.9 7.9 0 0 1 6 .3 2 2 0 0 1 2.8 1.5l.5 1.6a3.8 3.8 0 0 0 1.2 2.3l.5 .1a1.15 1.15 0 0 1-1.8 .4 5 5 0 0 1-1.5-4.2 .85 .85 0 0 0-1-.7 6.8 6.8 0 0 1-.2 4.6l.5 .9a1.97 1.97 0 0 1 .5 1.8l.1 .8a1.28 1.28 0 0 0 1.1 1.6l.2 .3-.6 1.5a2.28 2.28 0 0 1-1.3-2.7 1.31 1.31 0 0 0-.7-1.5l-.3-.8-1.1-.6-.7-.2v.5a1.69 1.69 0 0 1-.2 2.2l-.4 .6-.1 .7a1.01 1.01 0 0 1-.8 1.3l-.1 .8-1.2 .2-.5-.1 .3-.7 .7-.8a1.88 1.88 0 0 0 1-2 5.9 5.9 0 0 0-.5-3.6l-.4-.5h-.3a11.3 11.3 0 0 1-6.7 .8h-.5a.96 .96 0 0 0-.1 1.2l.5 1.2 .5 2.3a2.07 2.07 0 0 1 .3 1.6l.1 .6-.1 .1h-.8l-.8-.2v-.3l.6-1.2-1.7-3.4-.6-1.4a.99 .99 0 0 0-1.3 .5l-.7 .8a4 4 0 0 0-1.6 3.4 .98 .98 0 0 1-.2 1.5 2.53 2.53 0 0 1-1-1.8l.7-1.3a9.4 9.4 0 0 1 2.7-4.4l-.1-.8a7.7 7.7 0 0 0-1.3-3.9l-.1-.5h-.3l-.3 .3a1.15 1.15 0 0 0-.6 1.2 .91 .91 0 0 1-1.5 0l.2-4.3a.77 .77 0 0 0-.4-1.1z" fill-rule="evenodd" fill="#231f20"/>
<path d="M69.7 109.5v7" fill="none" stroke="#231f20" stroke-width=".21"/>
<g fill="#231f20">
<path d="M69.7 109.5l.5 1.6h-.9z"/>
<path d="M69.3 114.9h.9l-.5 1.6z"/>
</g>
<path d="M65.7 116.5h8.1M65.7 109.5h8.1M69.7 116.5v6.2M65.7 122.7h8.1M65.7 124h8.1" fill="none" stroke="#231f20" stroke-width=".21"/>
<g fill="#231f20">
<path d="M69.7 116.5l.5 1.6h-.9z"/>
<path d="M69.3 121.1h.9l-.5 1.6z"/>
</g>
<path d="M69.7 124v7.5" fill="none" stroke="#231f20" stroke-width=".21"/>
<path d="M69.7 124l.5 1.6h-.9z" fill="#231f20"/>
<path d="M69.7 51.5v42.5" fill="none" stroke="#231f20" stroke-width=".21"/>
<g fill="#231f20">
<path d="M69.7 51.5l.5 1.6h-.9z"/>
<path d="M69.3 92.4h.9l-.5 1.6z"/>
</g>
<path d="M65.7 51.5h8.1M65.7 41.5h8.1M65.7 45.3h8.1M69.7 45.2v6.3" fill="none" stroke="#231f20" stroke-width=".21"/>
<g fill="#231f20">
<path d="M69.7 45.3l.5 1.5h-.9z"/>
<path d="M69.3 49.9h.9l-.5 1.6z"/>
</g>
<path d="M69.7 34v7.5" fill="none" stroke="#231f20" stroke-width=".21"/>
<path d="M69.3 39.9h.9l-.5 1.6z" fill="#231f20"/>
<path d="M69.7 41.5v3.7M65.7 100h8.1M65.7 94h8.1M69.7 94v6M65.7 107h8.1M69.7 107v2.5" fill="none" stroke="#231f20" stroke-width=".21"/>
<g fill="#231f20">
<path d="M69.7 94l.5 1.6h-.9z"/>
<path d="M69.3 98.4h.9l-.5 1.6z"/>
</g>
<path d="M69.7 100v7" fill="none" stroke="#231f20" stroke-width=".21"/>
<g fill="#231f20">
<path d="M69.7 100l.5 1.6h-.9z"/>
<path d="M69.3 105.4h.9l-.5 1.6z"/>
</g>
<text font-size="10.1" fill="#231f20" x="89.2" y="107.1">WARN WHEN</text>
<text font-size="9.7" fill="#231f20" x="86.3" y="116.5">APPROACHING</text>
<text font-size="6.3" fill="#231f20" x="101.1" y="251">BEHAVIOURAL SIGN FOR PATHS</text>
<text font-size="5.6" fill="#231f20" x="175.1" y="274">TC2306_5</text>
<g font-size="5.3" fill="#231f20">
<text x="104.2" y="32.9">250</text>
<text x="150.2" y="38.4">R25</text>
<text x="59" y="45.2">15</text>
<text x="59.1" y="50.2">25</text>
<text x="56.2" y="74.6">170</text>
<text x="150.3" y="84.6">330</text>
<text x="59.1" y="98.9">24</text>
<text x="55.6" y="105.4">28B</text>
<text x="59.1" y="110.1">10</text>
<text x="55.6" y="114.9">28B</text>
<text x="59.1" y="121.5">25</text>
<text x="62" y="126.3">5</text>
</g>
<text font-size="4.6" fill="#231f20" x="96.9" y="259.4">“WARN HORSE RIDERS WHEN APPROACHING”</text>
<g font-size="4.2" fill="#231f20">
<text x="100.6" y="267.2">APPROVED AS OFFICIAL TRAFFIC SIGN</text>
<text x="174.7" y="285.6">A</text>
</g>
<g font-size="3.9" fill="#231f20">
<text x="20" y="216">Colour Legend</text>
<text x="29.3" y="223.3">Retroreflective white</text>
<text x="29.3" y="231.8">Black</text>
</g>
<g font-size="3.5" fill="#231f20">
<text x="91.4" y="212.9">Notes:</text>
<text x="91.4" y="217.6">1. Sign is used to encourage bicycle riders to verbally announce their</text>
<text x="96.5" y="221.5">presence when approaching a horse rider.</text>
<text x="91.4" y="226.3">2. Sign only to be used on a paths known to be regularly used by</text>
<text x="96.5" y="230.2">bicycle riders and horse riders (for example, rail trails).</text>
<text x="91.4" y="234.9">3. Consider installing the sign after a history of complaints or issues.</text>
<text x="21.6" y="267.8">Department of Transport and Main Roads</text>
<text x="18.2" y="271.8">Infrastructure Management &amp; Delivery Division</text>
<text x="16.7" y="280.6">Designed</text>
<text x="42.7" y="280.6">Checked</text>
<text x="69.7" y="280.6">Scale</text>
<text x="98.5" y="281.3">PRINCIPAL ENGINEER</text>
<text x="154.3" y="276.2">16/11/18</text>
<text x="157.4" y="281.2">Date</text>
<text x="17" y="284.8">RH 11/18</text>
<text x="42.7" y="284.8">DJ 11/18</text>
<text x="69.7" y="285.2">Not to Scale</text>
<text x="98.5" y="284.8">(Traffic Engineering)</text>
</g>
<text font-size="3.2" fill="#231f20" x="179.8" y="279.2">Page 5 of 6</text>
</svg>
